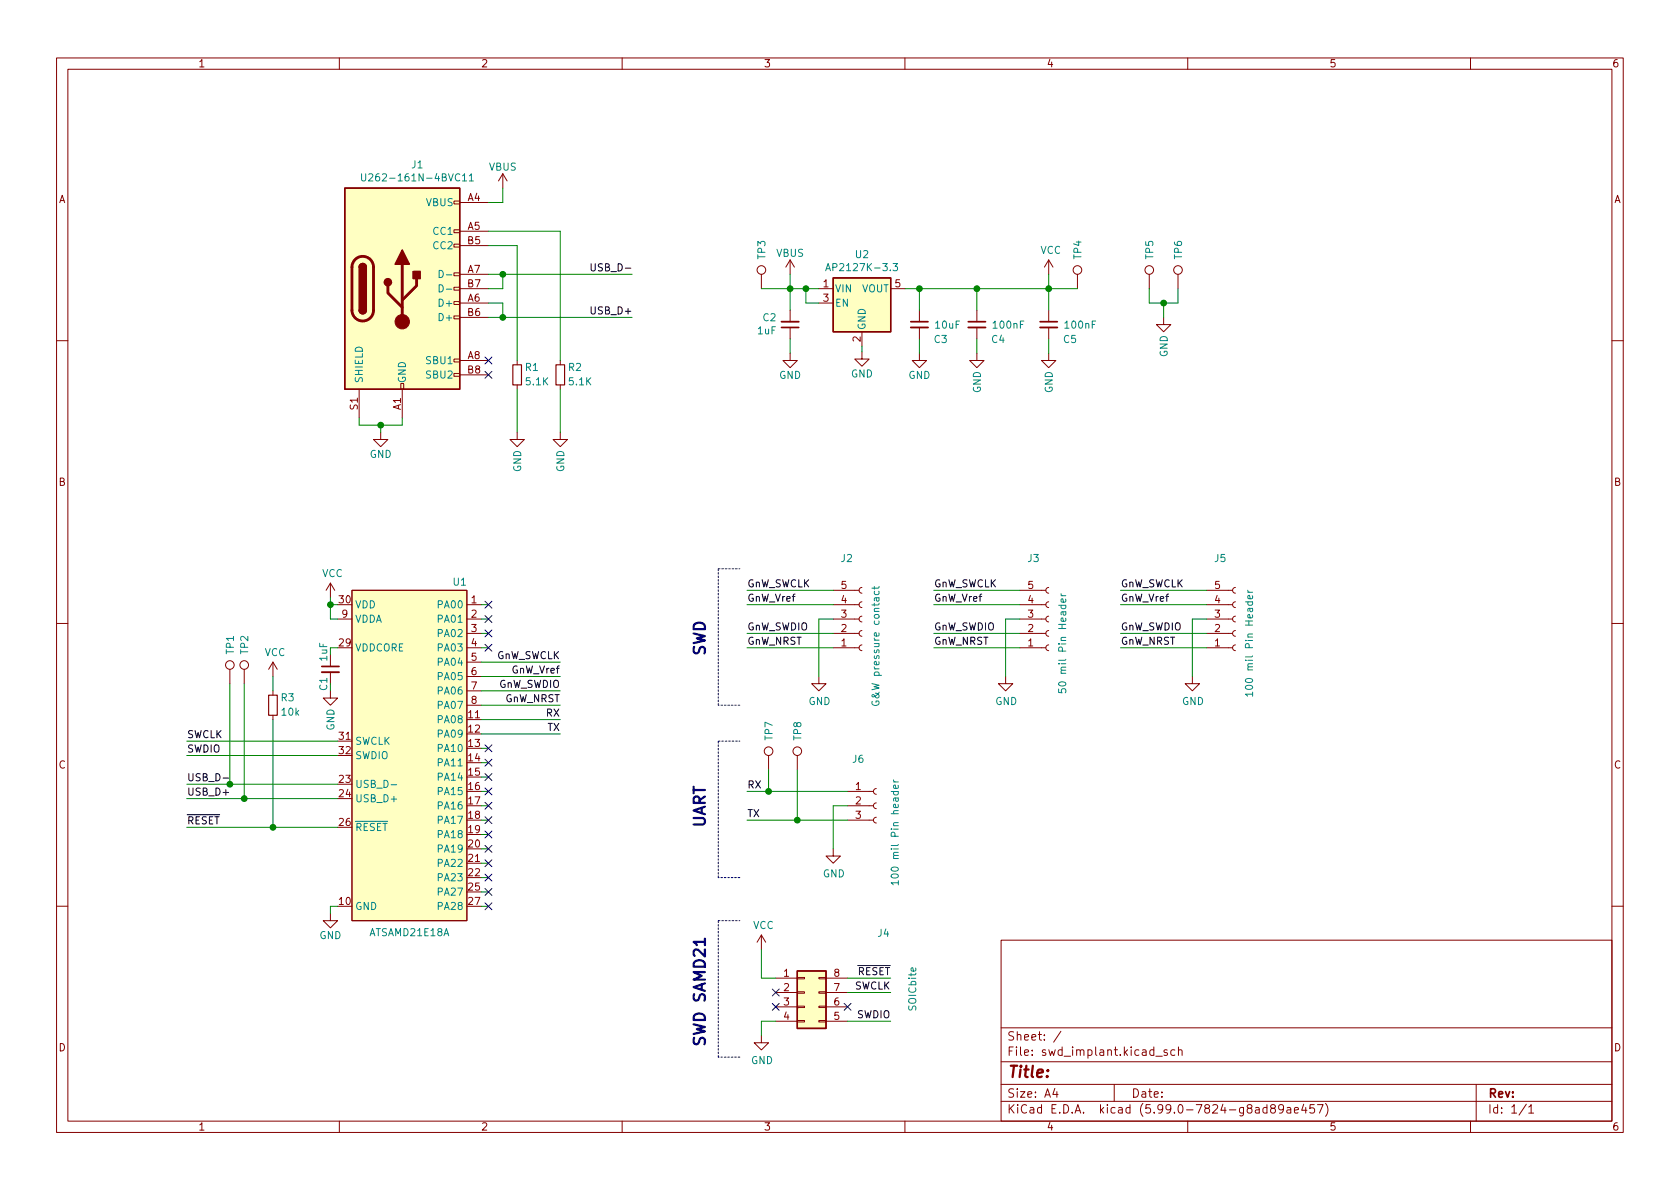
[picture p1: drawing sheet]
<svg xmlns="http://www.w3.org/2000/svg" width="297mm" height="210mm" viewBox="0 0 297 210" stroke-linecap="round" stroke-linejoin="round" font-family="sans-serif">
<g fill="none" stroke="#840000" stroke-width=".18">
<path d="M10 10.2h277v190.1h-277zM12 12.2h273v186.1h-273zM60 10.2v2M110 10.2v2M160 10.2v2M210 10.2v2M260 10.2v2M80.3 35.6h1v.5h-1zM81.3 35.8h5.1M88.9 30.7l-.8 1.3M88.9 30.7v2.6M88.9 30.7l.8 1.3"/>
<path d="M80.3 55.9h1v.5h-1zM80.3 53.3h1v.5h-1zM80.3 50.8h1v.5h-1zM80.3 48.3h1v.5h-1zM80.3 43.2h1v.5h-1zM80.3 40.6h1v.5h-1zM81.3 51h5.1M81.3 53.6h5.1M81.3 40.9h5.1M81.3 48.5h5.1M81.3 43.4h5.1M81.3 56.1h5.1"/>
<path d="M134.6 48.5v2.5M139.7 46v2.5M139.7 54.9v2M139.7 57.9v2M139.7 46l-.8 1.2M139.7 46l.8 1.2M144.8 51h2.5M144.8 53.6h2.5M152.4 58.7v2.5M157.5 51h2.5M162.6 54.9v2M162.6 57.9v2"/>
<path d="M172.7 54.9v2M172.7 57.9v2M185.4 46l-.7 1.2M185.4 46v2.5M185.4 54.9v2M185.4 57.9v2M185.4 46l.8 1.2M190.5 48.5v2.5M203.2 48.5v2.5M205.7 56.1v1.3h1.3l-1.3 1.3-1.2-1.3h1.2M208.3 48.5v2.5M10 60.2h2"/>
<path d="M63.5 68.8v5.1M67.3 76.4v1.3h1.3l-1.3 1.3-1.3-1.3h1.3M70.9 67.8h.5v1h-.5zM71.1 68.8v5.1M80.3 66h1v.5h-1zM80.3 63.5h1v.5h-1zM81.3 63.7h5.1M81.3 66.3h5.1M91.4 76.4v1.3h1.3l-1.3 1.3-1.2-1.3h1.2M91.4 63.7v.8M91.4 68.1v.7M99.1 76.4v1.3h1.2l-1.2 1.3-1.3-1.3h1.3"/>
<path d="M99.1 63.7v.8M99.1 68.1v.7M139.7 62.5v1.2h1.3l-1.3 1.3-1.3-1.3h1.3M152.4 62.2v1.3h1.3l-1.3 1.3-1.3-1.3h1.3M162.6 62.5v1.2h1.2l-1.2 1.3-1.3-1.3h1.3M172.7 62.5v1.2h1.3l-1.3 1.3-1.3-1.3h1.3M185.4 62.5v1.2h1.3l-1.3 1.3-1.3-1.3h1.3M285 60.2h2M10 110.2h2M40.6 118.4v2.5M43.2 118.4v2.5M48.3 117.1v2.5"/>
<path d="M48.3 117.1l-.8 1.3M48.3 117.1l.7 1.3M58.4 103.1v2.6M58.4 115.8v2.1M58.4 118.9v2M58.4 103.1l-.7 1.3M58.4 103.1l.8 1.3M59.7 109.5h2.5M62.2 104.4h20.3v58.4h-20.3zM82.5 106.9h2.6M82.5 109.5h2.6M82.5 112h2.6"/>
<path d="M82.5 114.5h2.6M82.5 117.1h2.6M82.5 119.6h2.6M144.8 119.6v1.3h1.2l-1.2 1.3-1.3-1.3h1.3M147.3 104.4h4.6M147.3 106.9h4.6M147.3 109.5h4.6M147.3 112h4.6M147.3 114.5h4.6M152.4 103.9l-.4 .1-.1 .4 .1 .3 .4 .2M152.4 106.4l-.4 .2-.1 .3 .1 .4 .4 .1M152.4 109l-.4 .1-.1 .4 .1 .3 .4 .2"/>
<path d="M152.4 111.5l-.4 .1-.1 .4 .1 .4 .4 .1M152.4 114l-.4 .2-.1 .3 .1 .4 .4 .2M177.8 119.6v1.3h1.3l-1.3 1.3-1.3-1.3h1.3M180.3 104.4h4.6M180.3 106.9h4.6M180.3 109.5h4.6M180.3 112h4.6M180.3 114.5h4.6M185.4 103.9l-.3 .1-.2 .4 .2 .3 .3 .2M185.4 106.4l-.3 .2-.2 .3 .2 .4 .3 .1M185.4 109l-.3 .1-.2 .4 .2 .3 .3 .2M185.4 111.5l-.3 .1-.2 .4 .2 .4 .3 .1"/>
<path d="M185.4 114l-.3 .2-.2 .3 .2 .4 .3 .2M210.8 119.6v1.3h1.3l-1.3 1.3-1.3-1.3h1.3M213.4 104.4h4.5M213.4 106.9h4.5M213.4 109.5h4.5M213.4 112h4.5M213.4 114.5h4.5M218.4 103.9l-.3 .1-.2 .4 .2 .3 .3 .2M218.4 106.4l-.3 .2-.2 .3 .2 .4 .3 .1M218.4 109l-.3 .1-.2 .4 .2 .3 .3 .2M218.4 111.5l-.3 .1-.2 .4 .2 .4 .3 .1M218.4 114l-.3 .2-.2 .3 .2 .4 .3 .2"/>
<path d="M285 110.2h2M48.3 122.2v.7M48.3 126.5v.7M58.4 122.2v1.2h1.3l-1.3 1.3-1.3-1.3h1.3M59.7 131.1h2.5M82.5 127.2h2.6M82.5 122.2h2.6M82.5 124.7h2.6M135.9 133.6v2.5M141 133.6v2.5M149.9 139.9h4.5M154.9 139.4l-.3 .2-.2 .3 .2 .4 .3 .2"/>
<path d="M82.5 152.6h2.6M147.3 150.1v1.3h1.3l-1.3 1.2-1.3-1.2h1.3M149.9 145h4.5M149.9 142.5h4.5M154.9 144.5l-.3 .2-.2 .3 .2 .4 .3 .1M154.9 142l-.3 .1-.2 .4 .2 .3 .3 .2M10 160.2h2M58.4 161.5v1.3h1.3l-1.3 1.3-1.3-1.3h1.3M134.6 165.3v2.6M134.6 165.3l-.7 1.3M134.6 165.3l.8 1.3M137.2 173h3.8"/>
<path d="M137.2 175.5h3.8M137.2 178h3.8M141 177.9h1.2v.3h-1.2zM141 172.8h1.2v.3h-1.2zM141 175.4h1.2v.2h-1.2zM144.8 177.9h1.2v.3h-1.2zM144.8 172.8h1.2v.3h-1.2zM144.8 175.4h1.2v.2h-1.2zM146 173h3.9M146 175.5h3.9M146 178h3.9M177 166.3h108v32h-108z"/>
<path d="M285 160.2h2M60 198.3v2M110 198.3v2M134.6 183.1v1.3h1.3l-1.3 1.3-1.3-1.3h1.3M137.2 180.6h3.8M141 180.5h1.2v.2h-1.2zM144.8 180.5h1.2v.2h-1.2zM146 180.6h3.9M160 198.3v2M177 194.8h108M177 191.8h108M177 187.8h108"/>
<path d="M177 181.8h108M186.5 192.5l-.4 1h1M186.9 193v1M187.6 182.4l-1.3 1.9M197 191.8v3M204.4 186.8h1.1M206.4 185.7l-.4-.1-.2 .2 .1 .3 .5 .1v.4h-.6M207.7 185.7l-.4-.1-.3 .3v.4l.1 .3h.6M208.4 185.8l.2-.2 .3 .1 .1 .9M208.4 185.1v1.5M210 198.3v2M224 195.9l-.4-.1-.3 .3v.4l.1 .3h.6"/>
<path d="M224 195.3v1.5M224.9 196l-.3-.3 .1-.2 .2-.2 .5 .1 .1 .2-.1 .2-.6 .2-.2 .3 .1 .4 .2 .1h.3l.3-.3-.1-.4-.2-.1M226.9 196l-.3 .3h-.2l-.3-.3 .1-.6 .4-.1 .3 .2a.99 .99 0 0 1-.4 1.3h-.3M227.6 195.9h.5l.1 .9M228.2 196.2l-.5 .1a.29 .29 0 0 0-.2 .2 .29 .29 0 0 0 .2 .3h.5M228.9 196.3l.7-.1-.1-.3-.4-.1-.2 .2v.8h.6M230.5 195.3l-.4 1h1M230.9 195.8v1M232.4 195.3h-.8v.7l.2-.1 .5 .1 .1 .2v.5l-.3 .1-.5-.1M232.9 195.3h1l-.6 1.5M234.4 195.1a1.72 1.72 0 0 1 0 2.3M260 198.3v2"/>
<path d="M261 191.8v6.5M269.9 195.3l-1.3 1.9M270.3 195.8l.4-.5v1.5M270.3 196.8h.9"/>
<circle cx="134.6" cy="47.7" r=".76"/>
<circle cx="190.5" cy="47.7" r=".76"/>
<circle cx="203.2" cy="47.7" r=".76"/>
<circle cx="208.3" cy="47.7" r=".76"/>
<circle cx="40.6" cy="117.6" r=".76"/>
<circle cx="43.2" cy="117.6" r=".76"/>
<circle cx="135.9" cy="132.8" r=".76"/>
<circle cx="141" cy="132.8" r=".76"/>
</g>
<path d="M90.7 64.5h1.5v3.6h-1.5zM98.3 64.5h1.5v3.6h-1.5zM47.5 122.9h1.5v3.6h-1.5z" fill="none" stroke="#840000" stroke-width=".2"/>
<g fill="#ffffc2" stroke="#ffffc2" stroke-width=".18">
<path d="M147.3 49.1h10.2v9.6h-10.2z"/>
<path d="M141 171.7h5v10.2h-5z"/>
<path d="M62.2 104.4h20.3v58.4h-20.3z"/>
<path d="M61 33.3h20.3v35.5h-20.3z"/>
</g>
<path d="M61 33.3h20.3v35.5h-20.3zM63.5 54.9a.64 .64 0 0 0 .6 .6 .64 .64 0 0 0 .7-.6M63.5 47.2a.64 .64 0 0 1 .6-.6 .64 .64 0 0 1 .7 .6M147.3 49.1h10.2v9.6h-10.2zM141 171.7h5v10.2h-5z" fill="none" stroke="#840000" stroke-width=".25"/>
<g fill="none" stroke="#008484" stroke-width=".18">
<path d="M63.9 30.7v1.1l.3 .2 .3-.1 .2-.1v-1.1M65.2 30.9l.5-.2 .2 .4-.8 .9h.8M81.8 31.1l.3-.4v1.3M81.8 32h.7M83 31.1l.3-.4v1.3M83 32h.7M77.6 47.8a.64 .64 0 0 1 .8 .6 .64 .64 0 0 1-.8 .7zM77.6 50.4a.64 .64 0 0 1 .8 .6 .64 .64 0 0 1-.8 .6zM78.9 48.6h1M78.9 51.1h1M146 47.9l.4-1.3 .4 1.3M146.1 47.5h.6"/>
<path d="M157.9 46.6h.8l-.4 .5 .3 .1v.6l-.2 .1-.5-.1M154.6 103.7v.5M154.6 104.6v.3l.2 .3 .6-.2v-.4M155.4 103.7l-.2 .3h-1M187.6 105l.2 .3M187.6 105.3h.9M188.4 105.9l.1 .4-.2 .2-.6-.1v-.5h.2l.1 .6M220.6 104.4l.3 .3M220.6 104.7h.9M221.4 105.3l.1 .4-.2 .2-.6-.1v-.5h.2l.1 .6M69.2 138.8h.9M154.2 124a.59 .59 0 0 0 .6 .8 .59 .59 0 0 0 .6-.8h-.5v.2"/>
<path d="M158 137.9l.2 .4M158 138.3h.8M158.8 138.9v.3l-.1 .2h-.7v-.5l.3-.1 .1 .6M187.2 121.8v.7h.6l-.1-.2v-.4l.2-.1h.4l.2 .2-.2 .5M221.5 122.8h-1.3l.4 .3M221.5 122.4v.7M158.8 156.1h-1.2l.3 .4M158.8 155.7v.8"/>
</g>
<path d="M138.2 56.9h3M161 57.9h3.1M171.2 57.9h3M183.9 57.9h3M56.9 118.9h3" fill="none" stroke="#840000" stroke-width=".33"/>
<path d="M138.2 57.9h3M161 56.9h3.1M171.2 56.9h3M183.9 56.9h3M56.9 117.9h3" fill="none" stroke="#840000" stroke-width=".3"/>
<path d="M62.8 45.9a1.91 1.91 0 0 1 2.1-.4 1.91 1.91 0 0 1 1.1 1.7v7.7a1.91 1.91 0 0 1-1.9 1.9 1.91 1.91 0 0 1-1.9-1.9v-7.8l.2-.7zM68.6 50.5v1.3l2.5 2.6M71.1 46.7v10.2M73.7 49.3v1.2l-2.6 2.6" fill="none" stroke="#840000" stroke-width=".51"/>
<g fill="#840000" stroke="#840000" stroke-width=".25">
<path d="M63.5 54.9h1.3a.64 .64 0 0 1-.7 .6 .64 .64 0 0 1-.6-.6z"/>
<path d="M63.7 46.8a.64 .64 0 0 1 .7-.1 .64 .64 0 0 1 .4 .5h-1.3z"/>
<path d="M63.5 47.2h1.3v7.7h-1.3z"/>
<path d="M73 48h1.3v1.3h-1.3z"/>
<path d="M71.1 44.2l1.3 2.5h-2.6z"/>
<circle cx="68.6" cy="49.9" r=".63"/>
</g>
<circle cx="71.1" cy="56.9" r="1.27" fill="#840000" stroke="#840000" stroke-width=".18"/>
<path d="M110.6 47.4h.9M39.4 137.6h1" fill="none" stroke="#000" stroke-width=".18"/>
<path d="M127 100.6h3.8M127 124.7v-24.1M127 131.1h3.8M130.8 124.7h-3.8M127 155.2v-24.1M130.8 155.2h-3.8M127 162.8h3.8M127 186.9v-24.1M130.8 186.9h-3.8" fill="none" stroke="#0000c2" stroke-width=".18" stroke-dasharray=".3 .3"/>
<g fill="none" stroke="#008400" stroke-width=".18">
<path d="M88.9 33.3v2.5h-2.5M86.4 40.9h12.7v22.8M86.4 43.4h5v20.3M86.4 53.6h2.5v2.5M86.4 56.1h25.4M86.4 48.5h25.4M88.9 48.5v2.5h-2.5M134.6 51h10.2M139.7 48.5v6.4M139.7 59.9v2.6M142.5 51v2.6h2.3M160 51h30.5"/>
<path d="M162.6 51v3.9M162.6 59.9v2.6M172.7 51v3.9M172.7 59.9v2.6M185.4 48.5v6.4M185.4 59.9v2.6M203.2 51v2.6h5.1v-2.6M205.7 53.6v2.5M63.5 73.9v1.3h7.6v-1.3M67.3 75.2v1.2M91.4 68.8v7.6M99.1 68.8v7.6"/>
<path d="M152.4 61.2v1M48.3 119.6v2.6M58.4 105.7v3.8h1.3M58.4 106.9h1.3M58.4 114.5h1.3M85.1 119.6h14M85.1 117.1h14M85.1 106.9h1.3M85.1 114.5h1.3M85.1 109.5h1.3M85.1 112h1.3M132.1 106.9h15.2"/>
<path d="M132.1 114.5h15.2M132.1 104.4h15.2M132.1 112h15.2M147.3 109.5h-2.5v10.1M165.1 106.9h15.2M165.1 114.5h15.2M165.1 104.4h15.2M165.1 112h15.2M180.3 109.5h-2.5v10.1M198.1 106.9h15.3M198.1 114.5h15.3M198.1 104.4h15.3"/>
<path d="M198.1 112h15.3M213.4 109.5h-2.6v10.1M33 138.7h26.7M33 133.6h26.7M33 131.1h26.7M40.6 120.9v17.8M43.2 120.9v20.3M48.3 127.2v19.1M85.1 122.2h14M85.1 124.7h14M85.1 129.8h14M85.1 127.2h14"/>
<path d="M85.1 139.9h1.3M85.1 137.4h1.3M85.1 132.3h1.3M85.1 134.9h1.3M132.1 139.9h17.8M135.9 136.1v3.8M141 136.1v8.9M33 141.2h26.7M33 146.3h26.7M85.1 145h1.3M85.1 142.5h1.3M85.1 155.2h1.3"/>
<path d="M85.1 157.7h1.3M85.1 150.1h1.3M85.1 152.6h1.3M85.1 147.6h1.3M132.1 145h17.8M149.9 142.5h-2.6v7.6M59.7 160.3h-1.3v1.2M85.1 160.3h1.3M134.6 167.9v5.1h2.6M149.9 173h7.6M149.9 175.5h7.6M137.2 180.6h-2.6v2.5"/>
<path d="M149.9 180.6h7.6"/>
</g>
<g fill="none" stroke="#000084" stroke-width=".18">
<path d="M85.8 65.7l1.2 1.2M85.8 63.1l1.2 1.3M87 65.7l-1.2 1.2M87 63.1l-1.2 1.3M85.8 106.3l1.2 1.2M85.8 111.4l1.2 1.2M85.8 108.9l1.2 1.2M85.8 113.9l1.2 1.3M87 106.3l-1.2 1.2M87 111.4l-1.2 1.2M87 108.9l-1.2 1.2M87 113.9l-1.2 1.3"/>
<path d="M85.8 131.7l1.2 1.2M85.8 134.3l1.2 1.2M85.8 136.8l1.2 1.2M85.8 139.3l1.2 1.3M87 131.7l-1.2 1.2M87 134.3l-1.2 1.2M87 136.8l-1.2 1.2M87 139.3l-1.2 1.3M85.8 159.7l1.2 1.2M85.8 157.1l1.2 1.2M85.8 154.6l1.2 1.2M85.8 149.5l1.2 1.2"/>
<path d="M85.8 152l1.2 1.3M85.8 141.9l1.2 1.2M85.8 147l1.2 1.2M85.8 144.4l1.2 1.2M87 159.7l-1.2 1.2M87 157.1l-1.2 1.2M87 154.6l-1.2 1.2M87 149.5l-1.2 1.2M87 152l-1.2 1.3M87 141.9l-1.2 1.2M87 147l-1.2 1.2M87 144.4l-1.2 1.2"/>
<path d="M136.6 177.4l1.2 1.3M136.6 174.9l1.2 1.2M137.8 177.4l-1.2 1.3M137.8 174.9l-1.2 1.2M149.3 177.4l1.2 1.3M150.5 177.4l-1.2 1.3"/>
</g>
<g fill="#008400" stroke="#008400" stroke-width=".18">
<circle cx="135.9" cy="139.9" r=".51"/>
<circle cx="40.6" cy="138.7" r=".51"/>
<circle cx="43.2" cy="141.2" r=".51"/>
<circle cx="48.3" cy="146.3" r=".51"/>
<circle cx="58.4" cy="106.9" r=".51"/>
<circle cx="139.7" cy="51" r=".51"/>
<circle cx="67.3" cy="75.2" r=".51"/>
<circle cx="88.9" cy="56.1" r=".51"/>
<circle cx="88.9" cy="48.5" r=".51"/>
<circle cx="162.6" cy="51" r=".51"/>
<circle cx="172.7" cy="51" r=".51"/>
<circle cx="142.5" cy="51" r=".51"/>
<circle cx="185.4" cy="51" r=".51"/>
<circle cx="205.7" cy="53.6" r=".51"/>
<circle cx="141" cy="145" r=".51"/>
</g>
<g font-size="2.8" fill="#0000c2">
<text x="124.7" y="116" transform="rotate(-90 124.7 116)">SWD</text>
<text x="124.7" y="146.4" transform="rotate(-90 124.7 146.4)">UART</text>
<text x="124.7" y="183.9" transform="rotate(-90 124.7 183.9)">SWD SAMD21</text>
</g>
<text font-size="2.8" fill="#840000" x="178" y="190.6">Title:</text>
<g font-size="2.1" fill="#840000">
<text x="178" y="184">Sheet: /</text>
<text x="178" y="186.7">File: swd_implant.kicad_sch</text>
<text x="178" y="196.9">KiCad E.D.A. kicad (5.99.0-7824-g8ad89ae457)</text>
<text x="178" y="194.1">Size: A4</text>
<text x="200" y="194.1">Date:</text>
<text x="263" y="194.1">Rev:</text>
<text x="263" y="196.9">Id: 1/1</text>
</g>
<g font-size="1.8" fill="#840000">
<text x="35" y="11.9">1</text>
<text x="85" y="11.9">2</text>
<text x="135" y="11.9">3</text>
<text x="185" y="11.9">4</text>
<text x="235" y="11.9">5</text>
<text x="285" y="11.9">6</text>
<text x="10.3" y="35.9">A</text>
<text x="82.7" y="35.6">A4</text>
<text x="285.3" y="35.9">A</text>
<text x="82.7" y="40.6">A5</text>
<text x="82.7" y="43.2">B5</text>
<text x="82.7" y="53.3">A6</text>
<text x="82.7" y="48.3">A7</text>
<text x="82.7" y="50.8">B7</text>
<text x="145.6" y="50.8">1</text>
<text x="145.6" y="53.3">3</text>
<text x="158.3" y="50.8">5</text>
<text x="82.7" y="55.9">B6</text>
<text x="82.7" y="63.5">A8</text>
<text x="152.1" y="60.4" transform="rotate(-90 152.1 60.4)">2</text>
<text x="82.7" y="66">B8</text>
<text x="63.2" y="72.4" transform="rotate(-90 63.2 72.4)">S1</text>
<text x="70.9" y="72.5" transform="rotate(-90 70.9 72.5)">A1</text>
<text x="10.3" y="85.9">B</text>
<text x="285.3" y="85.9">B</text>
<text x="60" y="106.7">30</text>
<text x="83.3" y="106.7">1</text>
<text x="148.7" y="106.7">4</text>
<text x="148.7" y="104.1">5</text>
<text x="181.8" y="106.7">4</text>
<text x="181.8" y="104.1">5</text>
<text x="214.8" y="106.7">4</text>
<text x="214.8" y="104.1">5</text>
<text x="60.5" y="109.2">9</text>
<text x="83.3" y="109.2">2</text>
<text x="83.3" y="111.8">3</text>
<text x="148.7" y="111.8">2</text>
<text x="148.7" y="109.2">3</text>
<text x="181.8" y="111.8">2</text>
<text x="181.8" y="109.2">3</text>
<text x="214.8" y="111.8">2</text>
<text x="214.8" y="109.2">3</text>
<text x="60" y="114.3">29</text>
<text x="83.3" y="114.3">4</text>
<text x="83.3" y="116.8">5</text>
<text x="83.3" y="119.4">6</text>
<text x="148.7" y="114.3">1</text>
<text x="181.8" y="114.3">1</text>
<text x="214.8" y="114.3">1</text>
<text x="83.3" y="121.9">7</text>
<text x="83.3" y="124.5">8</text>
<text x="60" y="130.8">31</text>
<text x="82.8" y="127">11</text>
<text x="82.8" y="129.5">12</text>
<text x="10.3" y="135.9">C</text>
<text x="60" y="133.3">32</text>
<text x="82.8" y="132.1">13</text>
<text x="82.8" y="134.6">14</text>
<text x="82.8" y="137.2">15</text>
<text x="285.3" y="135.9">C</text>
<text x="60" y="138.4">23</text>
<text x="60" y="141">24</text>
<text x="82.8" y="139.7">16</text>
<text x="82.8" y="142.2">17</text>
<text x="151.3" y="139.7">1</text>
<text x="151.3" y="142.2">2</text>
<text x="60" y="146">26</text>
<text x="82.8" y="144.8">18</text>
<text x="82.8" y="147.3">19</text>
<text x="82.8" y="149.9">20</text>
<text x="151.3" y="144.8">3</text>
<text x="82.8" y="152.4">21</text>
<text x="82.8" y="154.9">22</text>
<text x="60" y="160">10</text>
<text x="82.8" y="157.5">25</text>
<text x="82.8" y="160">27</text>
<text x="138.6" y="172.7">1</text>
<text x="147.5" y="172.7">8</text>
<text x="138.6" y="175.3">2</text>
<text x="138.6" y="177.8">3</text>
<text x="147.5" y="177.8">6</text>
<text x="147.5" y="175.3">7</text>
<text x="10.3" y="185.9">D</text>
<text x="138.6" y="180.3">4</text>
<text x="147.5" y="180.3">5</text>
<text x="285.3" y="185.9">D</text>
<text x="35" y="199.9">1</text>
<text x="85" y="199.9">2</text>
<text x="135" y="199.9">3</text>
<text x="185" y="199.9">4</text>
<text x="235" y="199.9">5</text>
<text x="285" y="199.9">6</text>
</g>
<g font-size="1.8" fill="#008484">
<text x="72.8" y="29.8">J1</text>
<text x="65.6" y="32.1">U262-161N-4BVC11</text>
<text x="86.4" y="30.2">VBUS</text>
<text x="75.4" y="36.4">VBUS</text>
<text x="76.7" y="41.5">CC1</text>
<text x="76.7" y="44.1">CC2</text>
<text x="135.3" y="45.8" transform="rotate(-90 135.3 45.8)">TP3</text>
<text x="137.2" y="45.4">VBUS</text>
<text x="147" y="47.9">AP2127K-3.3</text>
<text x="151.3" y="45.6">U2</text>
<text x="183.9" y="44.9">VCC</text>
<text x="191.2" y="45.8" transform="rotate(-90 191.2 45.8)">TP4</text>
<text x="203.9" y="45.8" transform="rotate(-90 203.9 45.8)">TP5</text>
<text x="209" y="45.8" transform="rotate(-90 209 45.8)">TP6</text>
<text x="147.6" y="51.7">VIN</text>
<text x="152.3" y="51.7">VOUT</text>
<text x="78" y="54.2">D+</text>
<text x="78" y="56.8">D+</text>
<text x="134" y="59.1">1uF</text>
<text x="134.9" y="56.8">C2</text>
<text x="147.6" y="54.2">EN</text>
<text x="153" y="58.4" transform="rotate(-90 153 58.4)">GND</text>
<text x="165.4" y="58.1">10uF</text>
<text x="175.7" y="58.1">100nF</text>
<text x="188.4" y="58.1">100nF</text>
<text x="75.5" y="64.4">SBU1</text>
<text x="92.9" y="65.6">R1</text>
<text x="100.5" y="65.6">R2</text>
<text x="165.2" y="60.6">C3</text>
<text x="175.4" y="60.6">C4</text>
<text x="188.1" y="60.6">C5</text>
<text x="206.4" y="63.2" transform="rotate(-90 206.4 63.2)">GND</text>
<text x="64.1" y="67.8" transform="rotate(-90 64.1 67.8)">SHIELD</text>
<text x="71.8" y="67.8" transform="rotate(-90 71.8 67.8)">GND</text>
<text x="75.5" y="66.9">SBU2</text>
<text x="93.1" y="68.1">5.1K</text>
<text x="100.7" y="68.1">5.1K</text>
<text x="137.7" y="67">GND</text>
<text x="150.4" y="66.7">GND</text>
<text x="160.6" y="67">GND</text>
<text x="173.4" y="69.5" transform="rotate(-90 173.4 69.5)">GND</text>
<text x="186.1" y="69.5" transform="rotate(-90 186.1 69.5)">GND</text>
<text x="65.3" y="81">GND</text>
<text x="92.1" y="83.5" transform="rotate(-90 92.1 83.5)">GND</text>
<text x="99.8" y="83.5" transform="rotate(-90 99.8 83.5)">GND</text>
<text x="148.7" y="99.4">J2</text>
<text x="181.7" y="99.4">J3</text>
<text x="214.8" y="99.4">J5</text>
<text x="56.9" y="102">VCC</text>
<text x="62.7" y="107.6">VDD</text>
<text x="77.6" y="107.6">PA00</text>
<text x="80.1" y="103.5">U1</text>
<text x="62.7" y="110.1">VDDA</text>
<text x="77.6" y="110.1">PA01</text>
<text x="77.6" y="112.6">PA02</text>
<text x="41.3" y="115.6" transform="rotate(-90 41.3 115.6)">TP1</text>
<text x="43.9" y="115.6" transform="rotate(-90 43.9 115.6)">TP2</text>
<text x="46.8" y="116">VCC</text>
<text x="62.7" y="115.2">VDDCORE</text>
<text x="77.6" y="115.2">PA03</text>
<text x="77.6" y="117.7">PA04</text>
<text x="49.7" y="124">R3</text>
<text x="77.6" y="120.3">PA05</text>
<text x="77.6" y="122.8">PA06</text>
<text x="77.6" y="125.3">PA07</text>
<text x="142.9" y="124.7">GND</text>
<text x="155.5" y="123.6" transform="rotate(-90 155.5 123.6)">G&amp;W pressure contact</text>
<text x="175.9" y="124.7">GND</text>
<text x="188.5" y="121.2" transform="rotate(-90 188.5 121.2)">50 mil Pin Header</text>
<text x="209" y="124.7">GND</text>
<text x="221.5" y="121.7" transform="rotate(-90 221.5 121.7)">100 mil Pin Header</text>
<text x="49.9" y="126.5">10k</text>
<text x="59.1" y="129.2" transform="rotate(-90 59.1 129.2)">GND</text>
<text x="62.7" y="131.7">SWCLK</text>
<text x="77.6" y="127.9">PA08</text>
<text x="77.6" y="130.4">PA09</text>
<text x="136.6" y="130.9" transform="rotate(-90 136.6 130.9)">TP7</text>
<text x="141.7" y="130.9" transform="rotate(-90 141.7 130.9)">TP8</text>
<text x="62.7" y="134.2">SWDIO</text>
<text x="77.6" y="133">PA10</text>
<text x="77.6" y="135.5">PA11</text>
<text x="150.8" y="134.9">J6</text>
<text x="62.7" y="139.3">USB_D-</text>
<text x="62.7" y="141.9">USB_D+</text>
<text x="77.6" y="138">PA14</text>
<text x="77.6" y="140.6">PA15</text>
<text x="77.6" y="143.1">PA16</text>
<text x="62.7" y="146.9">~RESET~</text>
<text x="77.6" y="145.7">PA17</text>
<text x="77.6" y="148.2">PA18</text>
<text x="77.6" y="150.7">PA19</text>
<text x="77.6" y="153.3">PA22</text>
<text x="77.6" y="155.8">PA23</text>
<text x="145.5" y="155.1">GND</text>
<text x="158.9" y="155" transform="rotate(-90 158.9 155)">100 mil Pin header</text>
<text x="62.7" y="160.9">GND</text>
<text x="77.6" y="158.4">PA27</text>
<text x="77.6" y="160.9">PA28</text>
<text x="56.5" y="166.1">GND</text>
<text x="65.4" y="165.5">ATSAMD21E18A</text>
<text x="133.1" y="164.3">VCC</text>
<text x="155.2" y="165.7">J4</text>
<text x="162" y="178.6" transform="rotate(-90 162 178.6)">SOICbite</text>
<text x="132.8" y="188.2">GND</text>
</g>
<g font-size="1.8">
<text x="104.1" y="48">USB_D-</text>
<text x="104.1" y="55.6">USB_D+</text>
<text x="132.1" y="103.8">GnW_SWCLK</text>
<text x="132.1" y="106.4">GnW_Vref</text>
<text x="165.1" y="106.4">GnW_Vref</text>
<text x="165.1" y="103.8">GnW_SWCLK</text>
<text x="198.1" y="103.8">GnW_SWCLK</text>
<text x="198.1" y="106.4">GnW_Vref</text>
<text x="132.1" y="111.5">GnW_SWDIO</text>
<text x="165.1" y="111.5">GnW_SWDIO</text>
<text x="198.1" y="111.5">GnW_SWDIO</text>
<text x="87.5" y="116.5">GnW_SWCLK</text>
<text x="90.5" y="119.1">GnW_Vref</text>
<text x="132.1" y="114">GnW_NRST</text>
<text x="165.1" y="114">GnW_NRST</text>
<text x="198.1" y="114">GnW_NRST</text>
<text x="88" y="121.6">GnW_SWDIO</text>
<text x="89.1" y="124.2">GnW_NRST</text>
<text x="33" y="130.5">SWCLK</text>
<text x="96.6" y="126.7">RX</text>
<text x="96.8" y="129.2">TX</text>
<text x="33" y="133.1">SWDIO</text>
<text x="33" y="138.1">USB_D-</text>
<text x="33" y="140.7">USB_D+</text>
<text x="132.1" y="139.4">RX</text>
<text x="33" y="145.8">~RESET~</text>
<text x="132.1" y="144.5">TX</text>
<text x="151.6" y="172.4">~RESET~</text>
<text x="151" y="175">SWCLK</text>
<text x="151.5" y="180">SWDIO</text>
</g>
<g font-size="1.8" fill="#008400">
<text x="57.9" y="116.9" transform="rotate(-90 57.9 116.9)">1uF</text>
<text x="57.9" y="122.1" transform="rotate(-90 57.9 122.1)">C1</text>
</g>
</svg>
